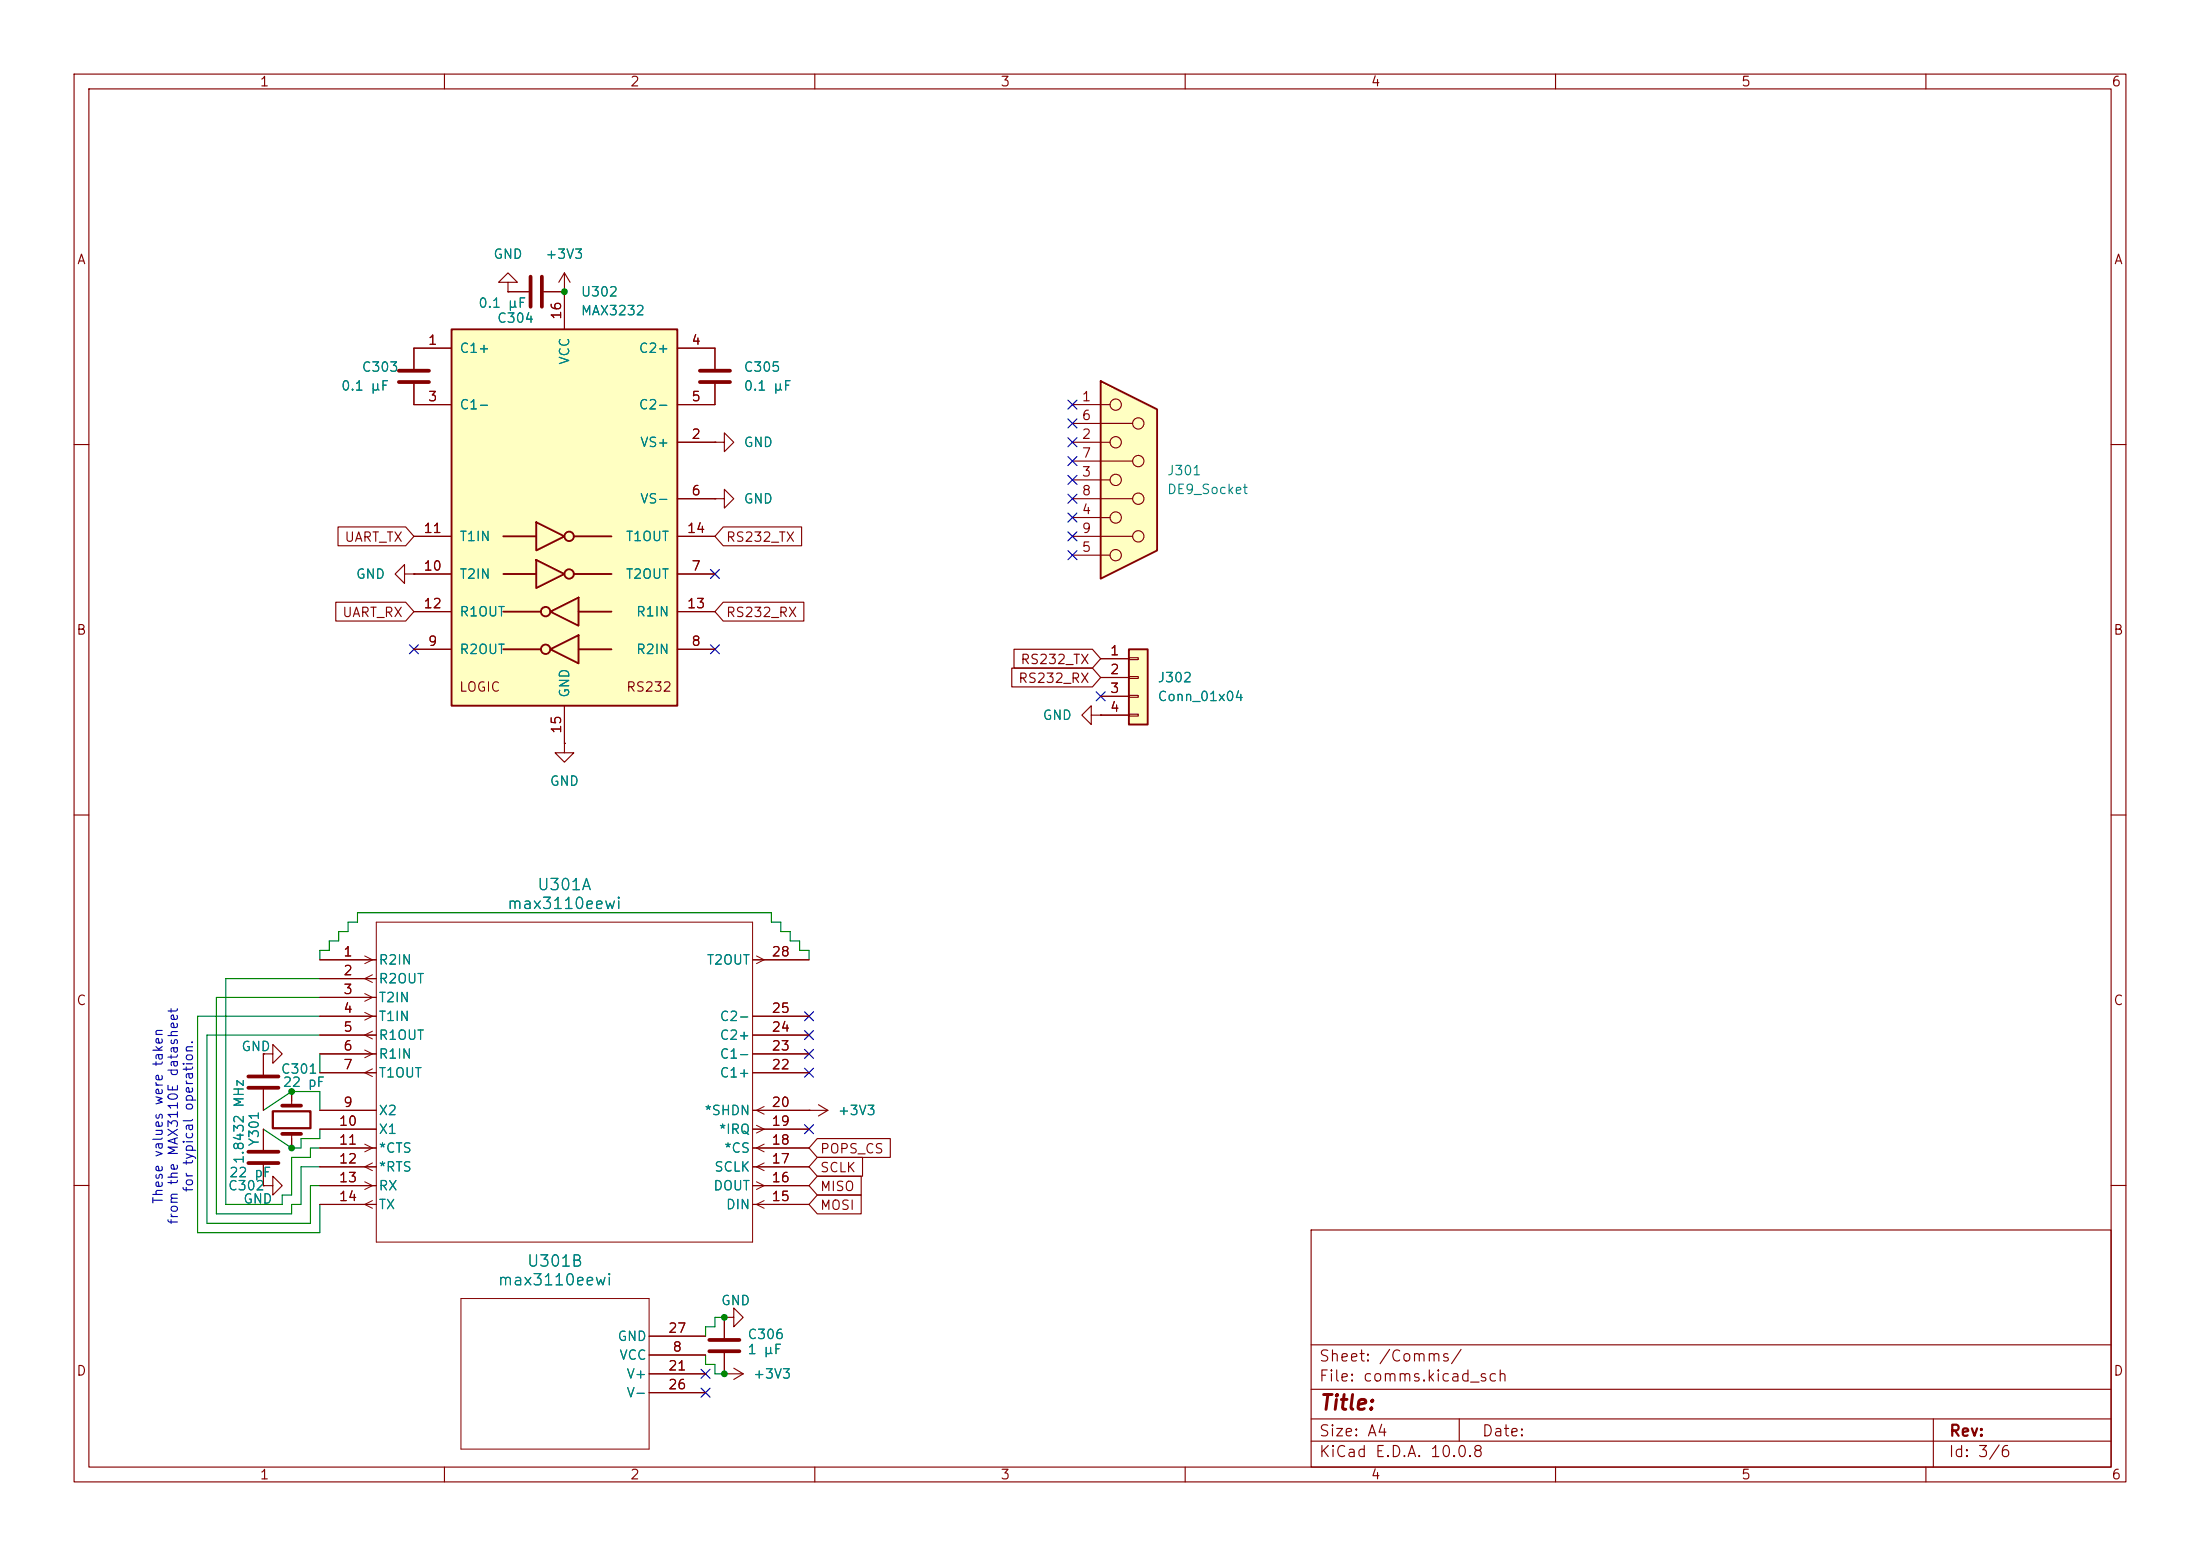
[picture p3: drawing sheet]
<svg xmlns="http://www.w3.org/2000/svg" width="297mm" height="210mm" viewBox="0 0 297 210" stroke-linecap="round" stroke-linejoin="round" font-family="sans-serif">
<g fill="none" stroke="#840000" stroke-width=".15">
<path d="M10 10h277v190h-277zM12 12h273v186h-273zM60 10v2M110 10v2M160 10v2M210 10v2M260 10v2M10 60h2M285 60h2M10 110h2M285 110h2M35.6 142.2h1.2v-1.2l1.3 1.2-1.3 1.3v-1.3"/>
<path d="M35.6 142.2h.1M35.6 142.2v2.8M35.6 147.1v2.8M39.4 147.3v1.9M39.4 153v1.9M10 160h2M97.8 177.8h1.3v-1.3l1.2 1.3-1.2 1.3v-1.3M97.8 177.8h.1M177 166h108v32h-108zM285 160h2M60 198v2M87.6 185.4h7.6"/>
<path d="M87.6 182.9h7.6M87.6 188h7.6M87.6 180.3h7.6M97.8 185.4h.1M97.8 185.4h2.5M99.1 184.7l1.2 .7M100.3 185.4l-1.2 .8M110 198v2M160 198v2M177 194.5h108M177 191.5h108M177 187.5h108"/>
<path d="M177 181.5h108M197 191.5v3M210 198v2M260 198v2M261 191.5v6.5"/>
</g>
<path d="M33.5 146.8h4.1M33.5 145.3h4.1M38.1 149.2h2.5M38.1 153h2.5" fill="none" stroke="#840000" stroke-width=".51"/>
<path d="M62.2 175.3h25.4v20.3h-25.4z" fill="none" stroke="#840000" stroke-width=".14"/>
<path d="M36.8 150h5.1v2.3h-5.1z" fill="none" stroke="#840000" stroke-width=".3"/>
<path d="M148.6 51.4l7.6 3.8v19.1l-7.6 3.8z" fill="#ffffc2"/>
<path d="M148.6 51.4l7.6 3.8v19.1l-7.6 3.8z" fill="none" stroke="#840000" stroke-width=".25"/>
<g fill="none" stroke="#840000" stroke-width=".15">
<path d="M144.8 54.6h5.1M144.8 57.2h8.1M144.8 59.7h5.1M144.8 62.2h8.1M144.8 64.8h5.1M144.8 67.3h8.1M144.8 69.9h5.1M144.8 72.4h8.1M144.8 74.9h5.1"/>
<circle cx="150.6" cy="59.7" r=".76"/>
<circle cx="150.6" cy="54.6" r=".76"/>
<circle cx="153.7" cy="57.1" r=".76"/>
<circle cx="150.6" cy="64.8" r=".76"/>
<circle cx="150.6" cy="74.9" r=".76"/>
<circle cx="150.6" cy="69.8" r=".76"/>
<circle cx="153.7" cy="62.2" r=".76"/>
<circle cx="153.7" cy="67.3" r=".76"/>
<circle cx="153.7" cy="72.4" r=".76"/>
</g>
<path d="M61 44.5h30.4v50.8h-30.4z" fill="#ffffc2"/>
<g fill="none" stroke="#840000" stroke-width=".25">
<path d="M61 44.5h30.4v50.8h-30.4zM67.9 72.4h4.5M67.9 77.5h4.5M72.4 70.5l3.8 1.9-3.8 1.9zM72.4 75.6l3.8 1.9-3.8 1.9zM77.5 72.4h5M77.5 77.5h5M67.9 82.6h5.1M67.9 87.6h5.1M74.3 82.6l3.8-2v3.9zM74.3 87.6l3.8-1.9v3.8zM78.1 82.6h4.4"/>
<path d="M78.1 87.6h4.4"/>
<circle cx="76.8" cy="72.4" r=".63"/>
<circle cx="76.8" cy="77.5" r=".63"/>
<circle cx="73.7" cy="82.5" r=".63"/>
<circle cx="73.7" cy="87.6" r=".63"/>
</g>
<g fill="none" stroke="#840000" stroke-width=".15">
<path d="M76.2 39.4v5.1M55.9 47h5.1M55.9 54.6h5.1M91.4 47h5.1M91.4 59.7h5.1M91.4 54.6h5.1M55.9 77.5h5.1M55.9 72.4h5.1M91.4 67.3h5.1M91.4 77.5h5.1M91.4 72.4h5.1M55.9 87.6h5.1"/>
<path d="M55.9 82.6h5.1M76.2 95.3v5M91.4 87.6h5.1M91.4 82.6h5.1M147.3 96.5v-1.2l-1.3 1.2 1.3 1.3v-1.3h1.3M148.6 96.5h.1M76.2 100.3v1.3h1.3l-1.3 1.3-1.3-1.3h1.3M76.2 100.3h.1"/>
</g>
<path d="M152.4 87.6h2.5v10.2h-2.5z" fill="#ffffc2"/>
<path d="M152.4 87.6h2.5v10.2h-2.5z" fill="none" stroke="#840000" stroke-width=".25"/>
<g fill="none" stroke="#840000" stroke-width=".15">
<path d="M68.6 38.1h1.2l-1.2-1.3-1.3 1.3h1.3v1.3M68.6 39.4h.1M68.6 39.4h2.8M73.4 39.4h2.8M76.2 39.4h.1M76.2 36.8l-.8 1.3M76.2 36.8l.8 1.3M76.2 36.8v7.7M55.9 51.8v2.8h5.1M61 47h-5.1v2.8M91.4 47h5.1v2.8M91.4 59.7h5.1"/>
<path d="M96.5 59.7h1.3v-1.3l1.3 1.3-1.3 1.3v-1.3M96.5 59.7h.1M96.5 51.8v2.8h-5.1M45.6 71.1h9.2l1.1 1.3-1.1 1.3h-9.2zM54.6 77.5v-1.3l-1.3 1.3 1.3 1.2v-1.2h1.3M55.9 77.5h.1M55.9 77.5h5.1M55.9 72.4h5.1M91.4 67.3h5.1M91.4 77.5h5.1M91.4 72.4h5.1M96.5 67.3h1.3v-1.3l1.3 1.3-1.3 1.3v-1.3"/>
<path d="M96.5 67.3h.1M97.6 71.1h10.6v2.6h-10.6l-1.1-1.3zM45.3 81.3h9.5l1.1 1.3-1.1 1.2h-9.5zM55.9 87.6h5.1M55.9 82.6h5.1M76.2 95.3v5M91.4 87.6h5.1M91.4 82.6h5.1M97.6 81.3h10.9v2.5h-10.9l-1.1-1.2zM148.6 96.5h.1M148.6 88.9h3.8M148.6 91.4h3.8"/>
<path d="M148.6 94h3.8M148.6 96.5h3.8M152.4 88.8h1.3v.2h-1.3zM152.4 91.3h1.3v.3h-1.3zM152.4 93.9h1.3v.2h-1.3zM152.4 96.4h1.3v.2h-1.3zM76.2 100.3h.1M43.2 129.5h7.6M43.2 132.1h7.6M43.2 134.6h7.6M43.2 137.2h7.6M43.2 139.7h7.6"/>
<path d="M101.6 129.5h7.6M101.6 137.2h7.6M101.6 139.7h7.6M35.6 142.2h.1M35.6 142.2v2.8M35.6 147.1v2.8M35.6 152.4v2.8M35.6 157.2v2.8M39.4 147.3v1.3M39.4 153.7v1.2M43.2 149.9h7.6M43.2 142.2h7.6"/>
<path d="M43.2 144.8h7.6M43.2 152.4h7.6M43.2 154.9h7.6M43.2 157.5h7.6M101.6 149.9h10.2M101.6 142.2h7.6M101.6 144.8h7.6M101.6 152.4h7.6M101.6 154.9h7.6M101.6 157.5h7.6M109.2 149.9h.1M110.3 153.7h9.9v2.5h-9.9l-1.1-1.3z"/>
<path d="M110.3 158.7h6v2.6h-6l-1.1-1.3zM110.3 156.2h6.1v2.6h-6.1l-1.1-1.3zM110.5 149.1l1.3 .8M111.8 149.9l-1.3 .7M35.6 160h1.2v-1.2l1.3 1.2-1.3 1.3v-1.3M35.6 160h.1M43.2 160h7.6M43.2 162.6h7.6M97.8 177.8h.1M97.8 177.8v2.8M101.6 160h7.6M101.6 162.6h7.6"/>
<path d="M110.3 161.3h6v2.5h-6l-1.1-1.2zM87.6 182.9h7.6M87.6 185.4h7.6M87.6 188h7.6M87.6 180.3h7.6M97.8 185.4h.1M97.8 182.6v2.8"/>
</g>
<path d="M71.6 37.3v4.1M73.2 37.3v4.1M53.8 51.6h4.1M53.8 50h4.1M94.5 51.6h4.1M94.5 50h4.1M33.5 157h4.1M33.5 155.4h4.1M95.8 182.4h4M95.8 180.8h4" fill="none" stroke="#840000" stroke-width=".51"/>
<g fill="none" stroke="#840000" stroke-width=".14">
<path d="M49.2 129l1.1 .5-1.1 .6M49.2 134.1l1.1 .5-1.1 .5M49.2 136.6l1.1 .6-1.1 .5M50.3 131.6l-1.1 .5 1.1 .5M50.3 139.2l-1.1 .5 1.1 .5M50.8 124.5h50.8v43.1h-50.8zM102.1 129l1.1 .5-1.1 .6M49.2 141.7l1.1 .5-1.1 .6M49.2 154.4l1.1 .5-1.1 .6M49.2 159.5l1.1 .5-1.1 .5M50.3 144.3l-1.1 .5 1.1 .5M50.3 157l-1.1 .5 1.1 .5"/>
<path d="M102.1 151.9l1.1 .5-1.1 .5M102.1 159.5l1.1 .5-1.1 .5M103.2 149.3l-1.1 .6 1.1 .5M103.2 154.4l-1.1 .5 1.1 .6M103.2 157l-1.1 .5 1.1 .5M50.3 162l-1.1 .6 1.1 .5M103.2 162l-1.1 .6 1.1 .5"/>
</g>
<path d="M136.6 90.2h10.9l1.1 1.2-1.1 1.3h-10.9zM136.9 87.6h10.6l1.1 1.3-1.1 1.3h-10.6z" fill="none" stroke="#840000" stroke-width=".16"/>
<path d="M43.2 129.5v-1.2h1.2v-1.3h1.3v-1.3h1.3v-1.2h1.3v-1.3h55.8v1.3h1.3v1.2h1.3v1.3h1.2v1.3h1.3v1.2M43.2 139.7h-15.3v25.4h14v-5.1h1.3M43.2 137.2h-16.5v29.2h16.5v-3.8M43.2 132.1h-12.7v30.5h7.6v-1.3h1.3v-5.1h2.5v-1.3h1.3M43.2 134.6h-14v29.2h10.2v-1.2h1.2v-5.1h2.6M35.6 149.9l3.8-2.6h3.8v2.6M35.6 152.4l3.8 2.5h1.2v-1.2h2.6v-1.3M43.2 142.2v2.6M97.8 177.8h-1.3v1.3h-1.3v1.2M95.2 182.9v1.3h1.3v1.2h1.3" fill="none" stroke="#008400" stroke-width=".15"/>
<g fill="none" stroke="#000084" stroke-width=".15">
<path d="M144.2 54l1.2 1.2M144.2 56.5l1.2 1.3M144.2 59.1l1.2 1.2M145.4 54l-1.2 1.2M145.4 56.5l-1.2 1.3M145.4 59.1l-1.2 1.2M95.9 76.9l1.2 1.2M97.1 76.9l-1.2 1.2M144.2 71.8l1.2 1.2M144.2 74.3l1.2 1.2M144.2 69.2l1.2 1.3M144.2 64.2l1.2 1.2"/>
<path d="M144.2 66.7l1.2 1.2M144.2 61.6l1.2 1.2M145.4 71.8l-1.2 1.2M145.4 74.3l-1.2 1.2M145.4 69.2l-1.2 1.3M145.4 64.2l-1.2 1.2M145.4 66.7l-1.2 1.2M145.4 61.6l-1.2 1.2M55.3 87l1.2 1.2M56.5 87l-1.2 1.2M95.9 87l1.2 1.2M97.1 87l-1.2 1.2"/>
<path d="M148 93.4l1.2 1.2M149.2 93.4l-1.2 1.2M108.6 139.1l1.2 1.2M108.6 136.6l1.2 1.2M109.8 139.1l-1.2 1.2M109.8 136.6l-1.2 1.2M108.6 144.2l1.2 1.2M108.6 151.8l1.2 1.2M108.6 141.6l1.2 1.2M109.8 144.2l-1.2 1.2M109.8 151.8l-1.2 1.2M109.8 141.6l-1.2 1.2"/>
<path d="M94.6 184.8l1.3 1.2M94.6 187.4l1.3 1.2M95.9 184.8l-1.3 1.2M95.9 187.4l-1.3 1.2"/>
</g>
<g fill="#008400">
<circle cx="39.4" cy="154.9" r=".46"/>
<circle cx="39.4" cy="147.3" r=".46"/>
<circle cx="76.2" cy="39.4" r=".46"/>
<circle cx="97.8" cy="177.8" r=".46"/>
<circle cx="97.8" cy="185.4" r=".46"/>
</g>
<text font-size="2" fill="#840000" x="178" y="190.8">Title:</text>
<g font-size="1.5" fill="#008484">
<text x="68.4" y="123.1">max3110eewi</text>
<text x="72.4" y="120.5">U301A</text>
<text x="67.1" y="173.9">max3110eewi</text>
<text x="71" y="171.3">U301B</text>
</g>
<g font-size="1.5" fill="#840000">
<text x="178" y="184.1">Sheet: /Comms/</text>
<text x="178" y="186.8">File: comms.kicad_sch</text>
<text x="178" y="197">KiCad E.D.A. 10.0.8</text>
<text x="178" y="194.2">Size: A4</text>
<text x="200" y="194.2">Date:</text>
<text x="263" y="197">Id: 3/6</text>
<text x="263" y="194.2">Rev:</text>
</g>
<g font-size="1.3" fill="#840000">
<text x="35" y="12">1</text>
<text x="85" y="12">2</text>
<text x="135" y="12">3</text>
<text x="185" y="12">4</text>
<text x="235" y="12">5</text>
<text x="285" y="12">6</text>
<text x="10.3" y="36">A</text>
<text x="285.3" y="36">A</text>
<text x="57.7" y="46.9">1</text>
<text x="76.1" y="43.2" transform="rotate(-90 76.1 43.2)">16</text>
<text x="93.2" y="46.9">4</text>
<text x="57.7" y="54.5">3</text>
<text x="93.2" y="59.6">2</text>
<text x="93.2" y="54.5">5</text>
<text x="146" y="54.5">1</text>
<text x="146" y="59.6">2</text>
<text x="146" y="57">6</text>
<text x="146" y="64.6">3</text>
<text x="146" y="62.1">7</text>
<text x="93.2" y="67.2">6</text>
<text x="146" y="69.7">4</text>
<text x="146" y="67.2">8</text>
<text x="46.4" y="73.4">UART_TX</text>
<text x="57.1" y="77.3">10</text>
<text x="57.1" y="72.3">11</text>
<text x="92.6" y="72.3">14</text>
<text x="93.2" y="77.3">7</text>
<text x="97.9" y="73.4">RS232_TX</text>
<text x="146" y="74.8">5</text>
<text x="146" y="72.3">9</text>
<text x="46.1" y="83.6">UART_RX</text>
<text x="57.1" y="82.4">12</text>
<text x="92.6" y="82.4">13</text>
<text x="97.9" y="83.6">RS232_RX</text>
<text x="10.2" y="86">B</text>
<text x="57.7" y="87.5">9</text>
<text x="93.2" y="87.5">8</text>
<text x="137.7" y="90">RS232_TX</text>
<text x="149.8" y="88.8">1</text>
<text x="285.2" y="86">B</text>
<text x="61.9" y="93.7">LOGIC</text>
<text x="84.4" y="93.7">RS232</text>
<text x="137.4" y="92.5">RS232_RX</text>
<text x="149.8" y="91.3">2</text>
<text x="149.8" y="93.8">3</text>
<text x="76.1" y="99.1" transform="rotate(-90 76.1 99.1)">15</text>
<text x="149.8" y="96.4">4</text>
<text x="46.3" y="129.4">1</text>
<text x="46.3" y="131.9">2</text>
<text x="104.1" y="129.4">28</text>
<text x="10.2" y="136">C</text>
<text x="46.3" y="134.5">3</text>
<text x="46.3" y="137">4</text>
<text x="104.1" y="137">25</text>
<text x="285.2" y="136">C</text>
<text x="46.3" y="139.6">5</text>
<text x="46.3" y="142.1">6</text>
<text x="104.1" y="142.1">23</text>
<text x="104.1" y="139.6">24</text>
<text x="46.3" y="144.6">7</text>
<text x="46.3" y="149.7">9</text>
<text x="104.1" y="149.7">20</text>
<text x="104.1" y="144.6">22</text>
<text x="45.7" y="152.3">10</text>
<text x="45.7" y="154.8">11</text>
<text x="104.1" y="154.8">18</text>
<text x="104.1" y="152.3">19</text>
<text x="110.6" y="156">POPS_CS</text>
<text x="45.7" y="157.3">12</text>
<text x="45.7" y="159.9">13</text>
<text x="104.1" y="159.9">16</text>
<text x="104.1" y="157.3">17</text>
<text x="110.6" y="161.1">MISO</text>
<text x="110.6" y="158.5">SCLK</text>
<text x="45.7" y="162.4">14</text>
<text x="104.1" y="162.4">15</text>
<text x="110.6" y="163.6">MOSI</text>
<text x="10.2" y="186">D</text>
<text x="90.1" y="185.3">21</text>
<text x="90.1" y="180.2">27</text>
<text x="90.7" y="182.7">8</text>
<text x="285.2" y="186">D</text>
<text x="90.1" y="187.8">26</text>
<text x="35" y="200">1</text>
<text x="85" y="200">2</text>
<text x="135" y="200">3</text>
<text x="185" y="200">4</text>
<text x="235" y="200">5</text>
<text x="285" y="200">6</text>
</g>
<g font-size="1.3" fill="#008484">
<text x="66.5" y="35.3">GND</text>
<text x="73.5" y="35.3">+3V3</text>
<text x="64.5" y="41.9">0.1 µF</text>
<text x="78.3" y="40.3">U302</text>
<text x="61.9" y="48">C1+</text>
<text x="67" y="43.9">C304</text>
<text x="78.3" y="42.9">MAX3232</text>
<text x="86.1" y="48">C2+</text>
<text x="46" y="53">0.1 µF</text>
<text x="48.8" y="50.5">C303</text>
<text x="77.2" y="49.3" transform="rotate(-90 77.2 49.3)">VCC</text>
<text x="100.3" y="50.5">C305</text>
<text x="100.3" y="53">0.1 µF</text>
<text x="61.9" y="55.6">C1-</text>
<text x="86.1" y="55.6">C2-</text>
<text x="86.3" y="60.7">VS+</text>
<text x="100.3" y="60.7">GND</text>
<text x="157.5" y="64.5">J301</text>
<text x="86.3" y="68.3">VS-</text>
<text x="100.3" y="68.3">GND</text>
<text x="157.5" y="67">DE9_Socket</text>
<text x="61.9" y="73.4">T1IN</text>
<text x="84.4" y="73.4">T1OUT</text>
<text x="48" y="78.4">GND</text>
<text x="61.9" y="78.4">T2IN</text>
<text x="61.9" y="83.5">R1OUT</text>
<text x="84.4" y="78.4">T2OUT</text>
<text x="85.8" y="83.5">R1IN</text>
<text x="61.9" y="88.6">R2OUT</text>
<text x="85.8" y="88.6">R2IN</text>
<text x="77.2" y="94.3" transform="rotate(-90 77.2 94.3)">GND</text>
<text x="156.2" y="92.4">J302</text>
<text x="156.2" y="94.9">Conn_01x04</text>
<text x="140.7" y="97.5">GND</text>
<text x="74.1" y="106.4">GND</text>
<text x="51" y="130.5">R2IN</text>
<text x="95.3" y="130.5">T2OUT</text>
<text x="51" y="133">R2OUT</text>
<text x="51" y="135.6">T2IN</text>
<text x="32.5" y="142.2">GND</text>
<text x="51" y="138.1">T1IN</text>
<text x="51" y="140.7">R1OUT</text>
<text x="51" y="143.2">R1IN</text>
<text x="97.1" y="143.2">C1-</text>
<text x="97.1" y="140.7">C2+</text>
<text x="97.1" y="138.1">C2-</text>
<text x="37.8" y="145.2">C301</text>
<text x="38.1" y="147">22 pF</text>
<text x="51" y="145.7">T1OUT</text>
<text x="97.1" y="145.7">C1+</text>
<text x="35.3" y="154.8" transform="rotate(-90 35.3 154.8)">Y301</text>
<text x="51" y="150.8">X2</text>
<text x="51" y="153.4">X1</text>
<text x="51" y="155.9">*CTS</text>
<text x="95" y="150.8">*SHDN</text>
<text x="96.9" y="153.4">*IRQ</text>
<text x="97.7" y="155.9">*CS</text>
<text x="113" y="150.8">+3V3</text>
<text x="30.7" y="161">C302</text>
<text x="30.8" y="159.2">22 pF</text>
<text x="33.2" y="157.2" transform="rotate(-90 33.2 157.2)">1.8432 MHz</text>
<text x="51" y="158.4">*RTS</text>
<text x="51" y="161">RX</text>
<text x="96.2" y="161">DOUT</text>
<text x="96.3" y="158.4">SCLK</text>
<text x="32.8" y="162.8">GND</text>
<text x="51" y="163.5">TX</text>
<text x="97.9" y="163.5">DIN</text>
<text x="97.3" y="176.5">GND</text>
<text x="83.3" y="181.3">GND</text>
<text x="83.5" y="183.8">VCC</text>
<text x="100.8" y="181">C306</text>
<text x="100.8" y="183.1">1 µF</text>
<text x="84.5" y="186.4">V+</text>
<text x="84.5" y="188.9">V-</text>
<text x="101.6" y="186.4">+3V3</text>
</g>
<g font-size="1.3" fill="#0000c2">
<text x="26.4" y="161" transform="rotate(-90 26.4 161)">for typical operation.</text>
<text x="22.3" y="162.6" transform="rotate(-90 22.3 162.6)">These values were taken</text>
<text x="24.3" y="165.4" transform="rotate(-90 24.3 165.4)">from the MAX3110E datasheet</text>
</g>
</svg>
